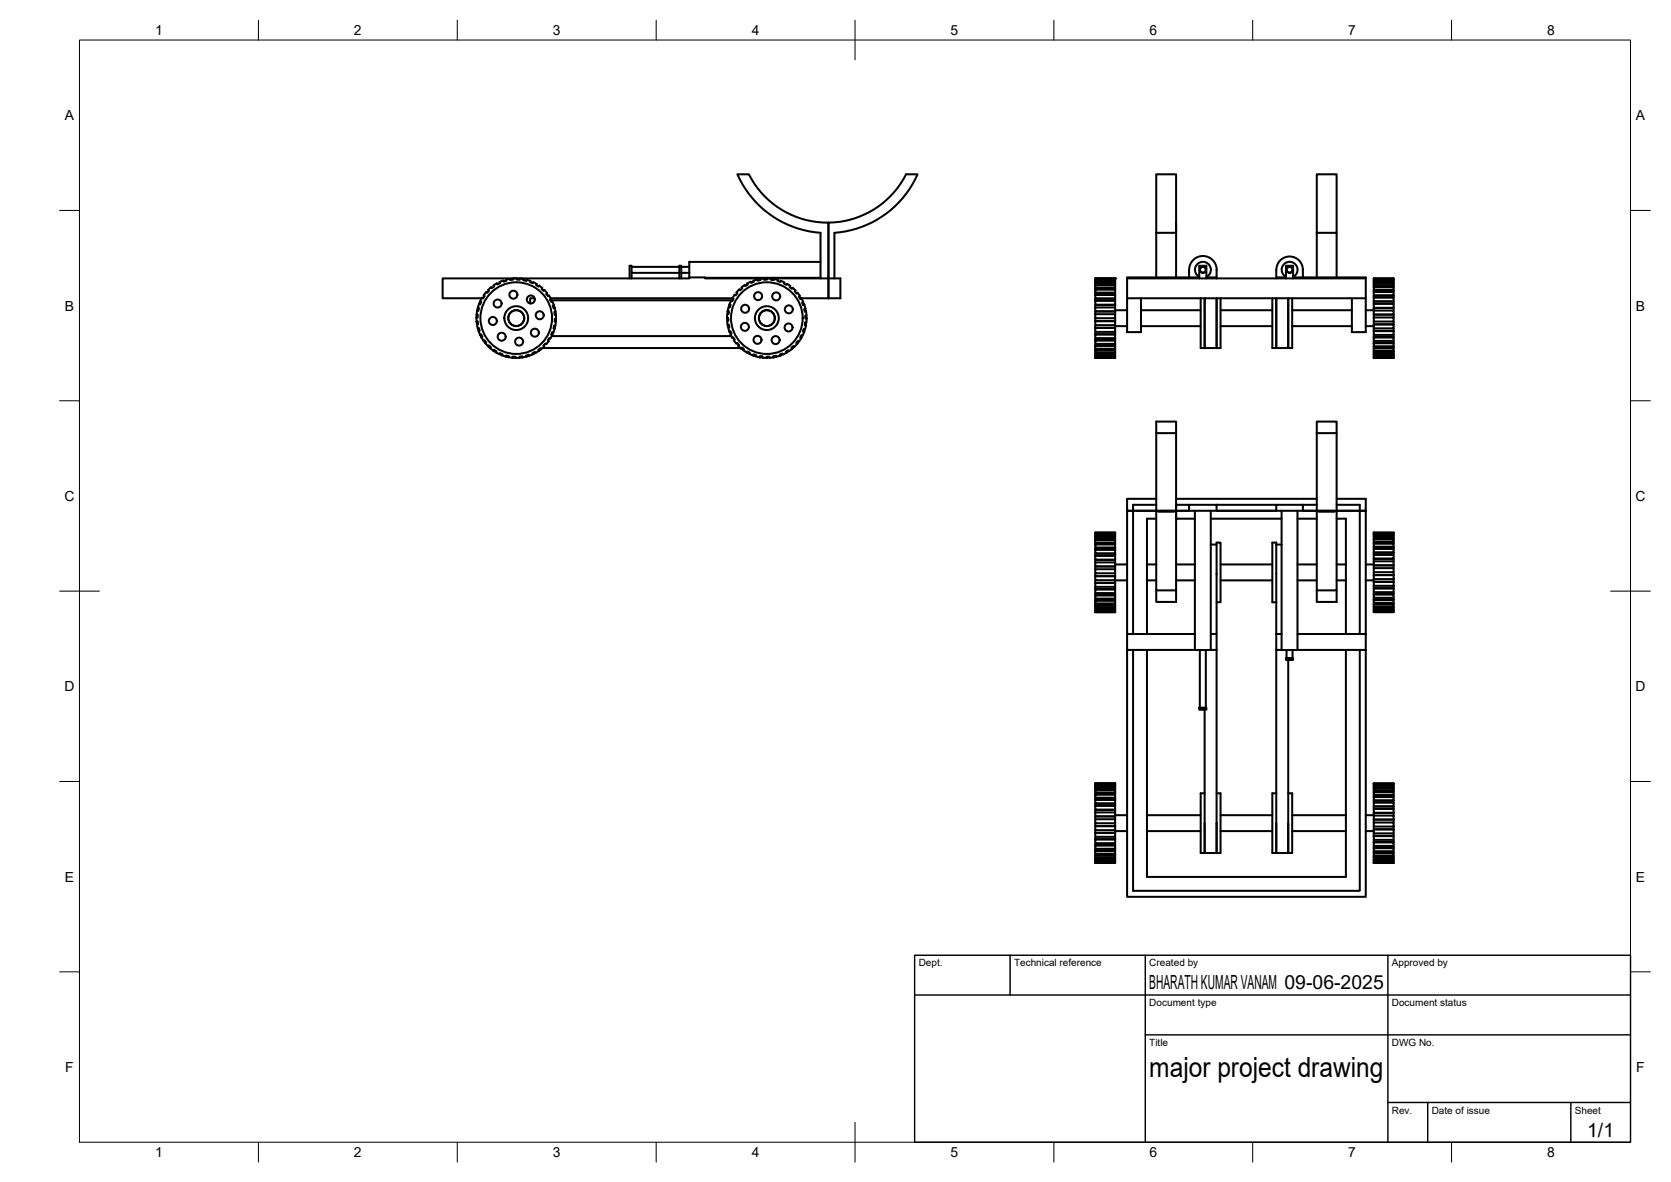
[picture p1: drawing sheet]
<svg xmlns="http://www.w3.org/2000/svg" width="420mm" height="297mm" viewBox="0 0 420 297" stroke-linecap="round" stroke-linejoin="round" font-family="sans-serif">
<!-- layer: Visible -->
<g fill="#000">
<circle cx="280.4" cy="70" r=".25"/>
<circle cx="345.4" cy="90" r=".25"/>
<circle cx="295.7" cy="130.4" r=".25"/>
<circle cx="295.7" cy="126.9" r=".25"/>
<circle cx="345.4" cy="216.9" r=".25"/>
</g>
<g fill="none" stroke="#000" stroke-width=".51">
<path d="M290.7 43.8h5v14.7h-5zM290.7 58.5v11.2M295.7 56v13.7M331.1 43.8h5v14.7h-5zM331.1 58.5v11.2M336.1 58.5v11.2M119.8 79.8v1M119.8 79.1h.3v.7h-.3M120.1 77.4h.3l-.1 .7-.3-.1M120.5 76.4l-.5 1.6-.2 1.8M120.8 75.7l-.3 .7M120.8 75.7l.2 .1-.3 .7-.2-.1"/>
<path d="M121.1 75h-9.8v-5h62v-.3h4v.3h34v5h-10.2M121.2 74.8l-.4 .9M121.5 75h.1M122.3 73.4l-.7 .8 .3 .2-.4 .6-.3-.2M126.5 70.5l-.9 .4 .1 .2-.6 .4-.1-.3-.9 .5 .2 .3-.6 .4-.2-.2-.4 .3-.3 .4 .2 .2-.5 .5-.3-.2M128.9 70l.1 .3-.7 .1-.1-.3-.5 .1-.5 .1 .1 .3-.7 .2-.1-.3M130 70l-.1 .3h.8v-.3M130 69.9l-1 .1M130.7 70l1 .1-.1 .3 .8 .2v-.3l.7 .2 .3 .1-.1 .3 .6 .3 .1-.3M134.1 70.9l.9 .5M134.4 75h-1.1v1.3M134.9 71.4l-.1 .2 .6 .4 .2-.2"/>
<path d="M135.6 71.8l.8 .6-.2 .2 .5 .5 .2-.2 .7 .7M137.6 73.7l-.3 .1 .5 .6 .2-.2M138 74.2l.5 .9-.2 .1 .3 .7 .3-.1M138.4 75.5h45.8M138.5 75h45.8M138.7 75.4l.2 .3M138.9 75.7l.4 1M139.3 76.7l-.3 .1 .2 .7 .3-.1M139.3 76.7l.2 .7M139.5 77.4l.2 1M139.7 78.4h-.3l.1 .7h.3M139.7 78.4l.1 2.4"/>
<path d="M158.3 70v-3.2h.5v3.2M158.8 68.6h12M158.8 67.1h12M170.8 70v-3.2h.5v3.2M171.3 68.6h2M171.3 67.1h2M173.3 69.8h.1M177.3 69.8h29M182.8 79.9h.3v.7h-.3M182.8 79.9v.3M183 78.2h.3l-.1 .7h-.3l-.1 1M183 78.1l-.1 .3 .3 .1v.2"/>
<path d="M183.2 77.2l-.2 .9M183.4 76.5l.3 .1-.2 .7-.3-.1M183.8 75.5l-.5 1.2 .3 .1v.3M187.9 71.3l.1 .2-.6 .4-.2-.3-.8 .6 .2 .3-.5 .5-.2-.3-.4 .4-.3 .4 .2 .2-.4 .5-.3-.2-.5 .9 .2 .1-.3 .7-.3-.1M192.1 70l.1 .3h.7v-.4l1 .1-.1 .3 .8 .1v-.3l.3 .1 .7 .1-.1 .3 .7 .3 .1-.3 .9 .4M192.1 70l-1 .1 .1 .3-.7 .1-.1-.3-.5 .2-.4 .1v.3l-.6 .3-.1-.3-.9 .4M197.2 71l-.1 .2 .6 .4 .2-.3M197.9 71.3l.8 .6M198.7 71.9l-.2 .2 .6 .5 .2-.3 .7 .7-.2 .2 .5 .6 .2-.2M200.5 73.6l.6 .8-.2 .2 .4 .6 .2-.2M201.5 74.9v.1M201.5 75l.5 .9"/>
<path d="M201.8 76.2l.1 .3 .2-.2M202 75.9l-.3 .1 .3 .7 .2-.1M202.1 76.3l.4 1.3h-.3l.2 .7h.3M202.3 77.9v.2l.3-.1 .1 .3M202.5 79.5v.3l.3-.1M202.7 78.3l.1 1h-.3v.7h.3M202.8 79.7v1.3M206.3 70v-11.5a24.8 24.8 0 0 1-20.9-14.7h2.9a22.2 22.2 0 0 0 20 12.2v19v-19a22.1 22.1 0 0 0 19.5-12.2h2.9a24.8 24.8 0 0 1-20.9 14.7v11.5M206.3 65.8h-33v4M275.4 70h5M275.4 79h5v1h-5zM275.4 77.3h5v.9h-5z"/>
<path d="M275.4 75.6h5v1h-5zM275.4 74.1h5v.9h-5zM275.4 72.8h5v.7h-5zM275.4 71.7h5v.6h-5zM275.4 70.9h5v.4h-5zM275.4 70h5v.1h-5zM275.4 79v-.7l5-.1v.8M275.4 80v.7M275.4 76.6v.7M275.4 75v.6M275.4 73.5v.6M275.4 72.3v.5"/>
<path d="M275.4 71.3v.4M275.4 70.1v.8M275.4 70.3h5M275.4 70h.1M275.4 70.6h5M275.4 71.6h5M275.4 72.5h5M275.4 73.7h5M275.4 75.1h5M275.4 76.7h5M280.4 70.1v.8l-5-.1M280.4 71.3v.4"/>
<path d="M280.4 72.3v.5M280.4 73.5v.6M280.4 75v.6M280.4 76.6v.7M280.4 80v.7h-5M280.4 70h.1M280.4 78h3M283.4 70v5h60M283.4 75v8.5h3.5v-8.5M286.9 78h15M299 67.8v1.9M299 67.8a3.5 3.5 0 0 1 3.5-3.5 3.5 3.5 0 0 1 3.4 3.5"/>
<path d="M301.5 70v-3.2h1.8v3.2M301.5 69.7h-18.1v.3M301.9 75v12.5h1M302.9 75v12.5M303.3 69.7h2.6v.3M303.4 69.6a2 2 0 0 0 .6-3.1 2 2 0 0 0-3.1 0 2 2 0 0 0 .7 3.1M305.9 67.8v1.9M306.9 75v12.5h-1v-12.5v12.5h-3M306.9 78h13M319.9 75v12.5h1M320.9 75v12.5M320.9 67.8v1.9"/>
<path d="M320.9 67.8a3.3 3.3 0 0 1 3.4-3.3 3.3 3.3 0 0 1 3.3 3.3M323.3 70v-3.2h1.8v3.2M323.3 69.7h-2.4v.3M324.9 75v12.5h-1v-12.5v12.5h-3M324.9 78h15M325.1 69.7h18.3v.3h-60M325.2 69.6a2 2 0 0 0 .6-3.1 2 2 0 0 0-3.1 0 2 2 0 0 0 .7 3.1M327.6 67.8v1.9M343.4 70v13.5h-3.5v-8.5M343.4 78h2M345.4 79.8h5v1h-5zM345.4 78h5v1.1h-5z"/>
<path d="M345.4 76.4h5v1h-5zM345.4 74.8h5v.9h-5zM345.4 73.4h5v.8h-5zM345.4 72.2h5v.7h-5zM345.4 71.2h5v.5h-5zM345.4 70.5h5v.4h-5zM345.4 70h5v.5M345.4 79.8v-.7h5v.7M345.4 77.4v.6M345.4 75.7v.7M345.4 74.2v.6M345.4 72.9v.5"/>
<path d="M345.4 71.7v.5M345.4 70.9v.3M345.4 70v.5M345.4 70.3h5M345.4 70.1h5M345.4 71.1h5M345.4 72h5M345.4 73.1h5M345.4 74.4h5M345.4 75.8h5M345.4 77.4h5M345.4 70h5"/>
<path d="M350.4 70.9v.3M350.4 71.7v.5M350.4 72.9v.5M350.4 74.2v.6M350.4 75.7v.7M350.4 77.4v.6M350.4 70h.1M119.8 80.8h.3l.1 .7h-.3M119.8 80.8l.1 .7M119.9 81.5l.5 1.7M120.1 82.5l.3-.1 .2 .7-.2 .1M120.4 83.2l.7 1.6"/>
<path d="M120.7 84.2l.3-.2 .3 .7-.2 .1M121.1 84.8l.5 .9M121.6 85.7l.2-.2 .5 .6-.3 .2M121.6 85.7l.4 .5M122 86.2l.7 .8M122.7 87l.2-.2 .5 .5-.2 .2M122.7 87l1.3 1.1M124 88.1l.2-.2 .6 .4-.1 .2M124 88.1l1.6 .9M125.5 89l.2-.3 .6 .3-.1 .3M125.6 89l1.6 .6M127.2 89.6l2.4 .3"/>
<path d="M127.2 89.6l.1-.3 .7 .2-.1 .3M128.9 89.9v-.3l.7 .1v.3M131.4 89.8l-.1-.3-.7 .1v.3M131.4 89.8l-1.8 .1M132.4 89.6l-1 .2M133.1 89.4l-.1-.3-.7 .3 .1 .2M133.1 89.4l-.7 .2M134 89l-.9 .4M134.7 88.7l-.7 .3M134.7 88.7l-.2-.3-.6 .4 .1 .2M136.1 87.7l-.2-.2-.6 .4 .2 .3M136.4 87.5h49.8"/>
<path d="M138 85.7l-.6 .8-.3-.2-.5 .6 .2 .1-.3 .4-1.8 1.3M138.7 84.5h45.2M139.1 83.5l-.2-.1-.3 .7 .3 .1M139.6 81.9l-.3-.1-.1 .7 .2 .1M139.6 81.8l-.9 2.6-.3 .7-.3-.2-.4 .7 .3 .1M139.8 80.8l-.2 1M139.8 80.1h-.3v.7l.3 .1M182.8 80.2h.3v.2M182.8 80.6l.2 1.3 .3-.1v.3M182.9 81.6h.3l.2 .7h-.3l.4 1.3M183.4 83.3l.3-.1 .2 .7-.2 .1 .4 .9M183.5 83.6l.2-.1 .2 .2"/>
<path d="M184.1 84.9l.3-.1 .3 .6-.2 .1 .6 .8M185.1 86.3l.2-.1 .5 .5-.2 .2M185.6 86.9l.7 .7M186.3 87.6l.2-.3 .6 .5-.2 .2M186.3 87.6l.3 .1 .1-.2 .2 .2M186.4 87.5h.2M186.9 88l.9 .6M187.7 88.6l.2-.3 .6 .4-.1 .2 .9 .4M187.8 88.6l.2 .1M188.3 88.6l-.2-.1-.1 .2M189.3 89.3l.1-.2 .7 .2-.1 .2 .5 .2 .8 .1v-.2h.3M189.3 89.3l.3 .1"/>
<path d="M189.9 89.2l-.2-.1-.1 .3M191 89.8l.1-.3 .7 .1-.1 .3h1.1M193.2 89.6l-.2 .1v.2h-.2M194.5 89.8l-1 .1v-.3l-.8 .1v.3M194.9 89.4l-.2 .1 .1 .3h-.3M196.2 89.4l-1 .3-.1-.3-.7 .1 .1 .3M196.5 88.9l-.2 .1 .1 .3-.2 .1M196.8 89.1l-.1-.3-.6 .3 .1 .3M197.8 88.6l-.9 .5M198 88.1l-.2 .2 .2 .2-.2 .1M199.2 87.6l-.8 .7-.2-.3-.6 .4 .2 .3M199.4 87.1l-.2 .2 .2 .2"/>
<path d="M199.4 87.5l-.2 .1M199.7 87.2l-.2-.2-.5 .4 .2 .3M200.5 85.9l-.1 .1 .2 .2M200.6 86.2l-.9 1M201.4 84.4l-.1 .2 .3 .2M201.4 85l-.5 .8-.2-.1-.5 .6 .2 .1M201.6 84.8l-.2 .2M202.1 82.9l-.1 .2 .3 .1-.5 1.2-.3-.2-.3 .7 .2 .1M202.4 81.2v.3h.3M202.7 81.5l-.3 1.2h-.3l-.2 .6 .3 .1M202.8 81h-.3l-.1 .7 .2 .1M275.4 89.9l5 .1"/>
<path d="M275.4 89.6h5v.2h-5zM275.4 89h5v.4h-5zM275.4 88.1h5v.5h-5zM275.4 86.9h5v.7h-5zM275.4 85.6h5v.8h-5zM275.4 84.1h5v.9h-5zM275.4 82.4h5v1h-5zM275.4 80.7h5v1h-5zM275.4 88.6v.4M275.4 87.6v.5M275.4 86.4v.5M275.4 85v.6"/>
<path d="M275.4 83.4v.7M275.4 81.7v.7M275.4 90h5M275.4 89.4v.2M275.4 89.8v.2M275.4 82.4h5M275.4 84h5M275.4 85.4h5M275.4 86.7h5M275.4 87.8h5M275.4 88.7h5M280.4 81.7v.7"/>
<path d="M280.4 83.4v.7M280.4 85v.6M280.4 86.4v.5M280.4 87.6v.5M280.4 88.6v.4M280.4 89.4v.2M280.4 89.8v.1M280.4 82h3M286.9 82h15M306.9 82h13M324.9 82h15M343.4 82h2"/>
<path d="M345.4 90h5M345.4 89.8h5v.1h-5zM345.4 89.3h5v.3h-5zM345.4 88.5h5v.5h-5zM345.4 87.5h5v.6h-5zM345.4 86.3h5v.7h-5zM345.4 84.8h5v.9h-5zM345.4 83.2h5v1h-5zM345.4 81.5h5v1h-5zM345.4 89.3v-.3h5v.3M345.4 88.1v.4M345.4 87v.5"/>
<path d="M345.4 85.7v.6M345.4 84.2v.6M345.4 82.5v.7M345.4 80.8v.7M345.4 89.6v.2M345.4 89.9v.1M345.4 83.1h5M345.4 84.7h5M345.4 86.1h5M345.4 87.3h5M345.4 88.3h5M350.4 80.8v.7h-5"/>
<path d="M350.4 82.5v.7M350.4 84.2v.6M350.4 85.7v.6M350.4 87v.5M350.4 88.1v.4M350.4 89.6v.2M350.4 89.9v.1M290.7 108.8h5v-2.9h-5v42.5h5v-21.5h3.3M295.7 108.8v19.6M331.1 105.9h5v2.9h-5zM331.1 108.8v19.6M336.1 108.8v39.6h-5v-20"/>
<path d="M275.4 139.7h5v.9h-5zM275.4 138.2h5v.9h-5zM275.4 136.8h5v.8h-5zM275.4 135.7h5v.6h-5zM275.4 134.8h5v.5h-5zM275.4 134.2h5v.3h-5zM275.4 133.9h5v.1h-5zM275.4 133.8l5 .1zM275.4 139.1v.6M275.4 137.6v.6M275.4 136.3v.5M275.4 135.3v.4"/>
<path d="M275.4 134.5v.3M275.4 133.9h.1M275.4 134v.2M275.4 134.8h5M275.4 135.6h5M275.4 136.6h5M275.4 137.8h5M275.4 139.2h5M280.4 134.5v.3M280.4 135.3v.4M280.4 136.3v.5M280.4 137.6v.6"/>
<path d="M280.4 139.1v.6M280.4 133.9h.1M280.4 134v.2M283.4 128.4h15.6zM290.7 125.4h-7.3v33.9M290.7 126.9h-5.8v32.4M290.7 130.4h-2.3v28.9M291.2 128.6h4M295.7 128.4v2h4.7M295.7 125.4h35.4M299 126.9h6.9v1.5h-6.9zM300.4 128.4v35h4v-35"/>
<path d="M304.4 136.8h1.5M304.4 130.4h17.8M305.9 126.9h15M305.9 128.4h15M320.9 126.9h6.7v1.5h-6.7zM320.9 136.8h1.3M322.2 128.4v35h4v-35M326.2 130.4h4.9M327.6 128.4h15.8zM327.6 126.9h3.5M331.6 128.6h4M336.1 125.4h7.3v33.9"/>
<path d="M336.1 126.9h5.8v32.4M336.1 130.4h2.3v28.9M345.4 139.5h5v.9h-5zM345.4 138h5v.8h-5zM345.4 136.6h5v.8h-5zM345.4 135.5h5v.7h-5zM345.4 134.7h5v.5h-5zM345.4 134.1h5v.3h-5zM345.4 133.9h5v.1h-5zM345.4 138.8v.7M345.4 137.4v.6M345.4 136.2v.4"/>
<path d="M345.4 135.2v.3M345.4 133.9h5M345.4 134v.1M345.4 134.4v.3M345.4 135.4h5M345.4 136.4h5M345.4 137.6h5M345.4 138.9h5M350.4 135.2v.3M350.4 136.2v.4M350.4 137.4v.6M350.4 138.8v.7"/>
<path d="M350.4 134v.1M350.4 134.4v.3M275.4 153h5v.3h-5zM275.4 152.1h5v.5h-5zM275.4 151h5v.6h-5zM275.4 149.7h5v.7h-5zM275.4 148.2h5v.8h-5zM275.4 146.5h5v1h-5zM275.4 144.8h5v1h-5zM275.4 143.1h5v1h-5zM275.4 141.3h5v1h-5zM275.4 153.5h5v.2h-5z"/>
<path d="M275.4 153.7h5M275.4 152.6v.4M275.4 151.6v.5M275.4 150.4v.6M275.4 149v.7M275.4 147.5v.7M275.4 145.8v.7M275.4 144.1v.7M275.4 142.3v.8M275.4 140.6v.7M275.4 153.3v.2M275.4 140.7h5"/>
<path d="M275.4 142.4h5M275.4 144.8h5M275.4 146.5h5M275.4 148h5M275.4 149.5h5M275.4 150.8h5M275.4 151.9h5M275.4 152.7h5M280.4 140.6v.7M280.4 142.3v.8M280.4 144.1v.7M280.4 145.8v.7"/>
<path d="M280.4 147.5v.7M280.4 149v.7M280.4 150.4v.6M280.4 151.6v.5M280.4 152.6v.4M280.4 153.3v.2M280.4 145.8h3M280.4 141.8h3M288.4 145.8h2.3M288.4 141.8h2.3M290.7 148.4v2.9h5v-2.9M295.7 145.8h4.7"/>
<path d="M295.7 141.8h4.7M300.4 159.3h-17v4M304.4 159.3h1.5v4M305.9 151.3h1v-14.9h-1v22.9M306.9 145.8h13M306.9 141.8h13M320.9 151.3h-1v-14.9h1v22.9M320.9 159.3v4h1.3M320.9 159.3h1.3M326.2 145.8h4.9M326.2 141.8h4.9M326.2 159.3h17.2"/>
<path d="M331.1 148.4v2.9h5v-2.9M336.1 145.8h2.3M336.1 141.8h2.3M343.4 159.3v4h-17.2M343.4 145.8h2M343.4 141.8h2M345.4 144.5h5v1h-5zM345.4 142.8h5v1h-5zM345.4 141.1h5v1h-5zM345.4 153.8h5zM345.4 153.5h5v.2h-5zM345.4 152.8h5v.4h-5z"/>
<path d="M345.4 151.9h5v.6h-5zM345.4 150.8h5v.7h-5zM345.4 149.4h5v.8h-5zM345.4 146.2h5v1h-5zM345.4 143.8v.7h5v-.7M345.4 142.1v.7M345.4 140.4v.7M345.4 152.5v.3M345.4 151.5v.4M345.4 150.2v.6M345.4 147.2v2.2M345.4 145.5v.7"/>
<path d="M345.4 153.2v.3M345.4 153.7v.1M345.4 148.8h5M345.4 147.9h5M345.4 147.8h5M345.4 146.2h5M345.4 149.3h5M345.4 150.6h5M345.4 151.7h5M345.4 152.6h5M345.4 140.5h5M345.4 142.1h5"/>
<path d="M350.4 145.5v.7M350.4 147.2v2.2M350.4 150.2v.6M350.4 151.5v.4M350.4 152.5v.3M350.4 140.4v.7M350.4 142.1v.7M350.4 153.2v.3M350.4 153.7v.1M283.4 163.3v62.1h60v-62.1M283.4 163.3h17M284.9 163.3v60.6h57v-60.6"/>
<path d="M288.4 163.3v57.1h50v-57.1M301.5 177.8h1.8v.6h-1.8zM301.7 163.4v14.4M302.9 178.4v36v-7.5M303.2 163.4v14.4M304.4 163.3h1.5M305.9 163.3v51.1M320.9 163.3v51.1M323.3 165.4h1.8v.4h-1.8zM323.5 163.4v2M323.9 165.8v48.6h-3M325 163.4v2"/>
<path d="M275.4 199.7h5v.8h-5zM275.4 198.6h5v.6h-5zM275.4 197.7h5v.5h-5zM275.4 197.2h5v.3h-5zM275.4 196.9h5v.1h-5zM275.4 196.9h5M275.4 199.2v.5M275.4 198.2v.4M275.4 197.5v.2M275.4 196.9h.1M275.4 197v.2M275.4 198.5h5"/>
<path d="M275.4 199.4h5M280.4 197.5v.2h-5M280.4 198.2v.4M280.4 199.2v.5M280.4 196.9h.1M280.4 197v.2M302.9 199.4h-1v15h5v-15h-1M320.9 199.4h-1v15h1M323.9 199.4h1v15h-1v-7.5M345.4 199.1h5v.7h-5zM345.4 198.1h5v.6h-5zM345.4 197.4h5v.4h-5z"/>
<path d="M345.4 197h5v.2h-5zM345.4 196.9h5M345.4 199.8v.5M345.4 198.7v.4M345.4 197.8v.3M345.4 196.9v.1M345.4 197.2v.2M345.4 198h5M345.4 198.9h5M345.4 200h5M350.4 197.8v.3M350.4 198.7v.4"/>
<path d="M350.4 199.8v.5M350.4 196.9v.1M350.4 197.2v.2M275.4 205.9h5v1h-5zM275.4 204.2h5v1h-5zM275.4 202.5h5v1h-5zM275.4 201h5v.9h-5zM275.4 216.7v.2h5l-5-.1M275.4 216.5h5v.2h-5zM275.4 215.9h5v.4h-5zM275.4 215h5v.5h-5zM275.4 213.9h5v.6h-5z"/>
<path d="M275.4 212.5h5v.8h-5zM275.4 211h5v.9h-5zM275.4 207.6h5v1h-5zM275.4 206.9v.7h5v-.7M275.4 205.9v-.7h5v.7M275.4 203.5v.7M275.4 201.9v.6M275.4 200.5v.5M275.4 215.5v.4M275.4 214.5v.5M275.4 213.3v.6M275.4 211.9v.6"/>
<path d="M275.4 208.6v2.4M275.4 216.3v.2M275.4 210.3h5M275.4 209.3h5M275.4 210.9h5M275.4 212.4h5M275.4 213.6h5M275.4 214.8h5M275.4 215.6h5M275.4 200.6h5M275.4 202h5M275.4 203.5h5"/>
<path d="M280.4 208.6v2.4M280.4 211.9v.6M280.4 213.3v.6M280.4 214.5v.5M280.4 215.5v.4M280.4 200.5v.5M280.4 201.9v.6M280.4 203.5v.7M280.4 216.3v.2M280.4 216.7v.1M280.4 208.9h3M280.4 204.9h3"/>
<path d="M288.4 208.9h13.5M288.4 204.9h13.5M306.9 208.9h13M306.9 204.9h13M320.9 206.9v7.5M324.9 208.9h13.5M324.9 204.9h13.5M343.4 208.9h2M343.4 204.9h2M345.4 205h5v1h-5zM345.4 203.3h5v.9h-5zM345.4 201.7h5v.9h-5z"/>
<path d="M345.4 200.3h5v.8h-5zM345.4 216.9h5M345.4 216.7h5v.1h-5zM345.4 216.2h5v.3h-5zM345.4 215.4h5v.5h-5zM345.4 214.4h5v.6h-5zM345.4 213.2h5v.7h-5zM345.4 211.7h5v.9h-5zM345.4 210.1h5v1h-5zM345.4 206.7h5v1h-5zM345.4 216.2v-.3h5v.3M345.4 204.2v.8"/>
<path d="M345.4 202.6v.7M345.4 201.1v.6M345.4 215v.4M345.4 213.9v.5M345.4 212.6v.6M345.4 211.1v.6M345.4 207.7v2.4M345.4 206v.7M345.4 216.5v.2M345.4 216.8v.1M345.4 209.4h5M345.4 208.4h5"/>
<path d="M345.4 206h5M345.4 210h5M345.4 211.6h5M345.4 213h5M345.4 214.2h5M345.4 215.2h5M345.4 201.3h5M345.4 202.7h5M345.4 204.3h5M350.4 206v.7M350.4 207.7v2.4M350.4 211.1v.6"/>
<path d="M350.4 212.6v.6M350.4 213.9v.5M350.4 215v.4M350.4 201.1v.6M350.4 202.6v.7M350.4 204.2v.8M350.4 216.5v.2M350.4 216.8v.1"/>
<circle cx="125.1" cy="76.3" r="1.01"/>
<circle cx="129.1" cy="74.1" r="1.01"/>
<circle cx="129.8" cy="79.9" r="9"/>
<circle cx="129.8" cy="79.9" r="2"/>
<circle cx="129.8" cy="79.9" r="3"/>
<circle cx="133.5" cy="75.3" r="1.01"/>
<circle cx="135.7" cy="79.2" r="1.01"/>
<circle cx="187.4" cy="77.6" r="1.01"/>
<circle cx="190.6" cy="74.4" r="1.01"/>
<circle cx="192.8" cy="79.9" r="9"/>
<circle cx="192.8" cy="79.9" r="2"/>
<circle cx="192.8" cy="79.9" r="3"/>
<circle cx="195.2" cy="74.5" r="1.01"/>
<circle cx="198.3" cy="77.7" r="1.01"/>
<circle cx="302.5" cy="67.8" r=".75"/>
<circle cx="324.3" cy="67.8" r=".75"/>
<circle cx="123.9" cy="80.7" r="1.01"/>
<circle cx="126.1" cy="84.6" r="1.01"/>
<circle cx="130.5" cy="85.8" r="1.01"/>
<circle cx="134.5" cy="83.6" r="1.01"/>
<circle cx="187.3" cy="82.1" r="1.01"/>
<circle cx="190.5" cy="85.4" r="1.01"/>
<circle cx="195" cy="85.5" r="1.01"/>
<circle cx="198.3" cy="82.3" r="1.01"/>
</g>
<!-- layer: BORDER -->
<g fill="none" stroke="#000" stroke-width=".25">
<path d="M20 10.1h390v276.9h-390zM65 5.1v5M115 5.1v5M165 5.1v5M215 5.1v10M265 5.1v5M315 5.1v5M365 5.1v5M15 52.9h5M410 52.9h5M15 100.7h5M410 100.7h5"/>
<path d="M15 148.6h10M405 148.6h10M15 196.4h5M410 196.4h5M15 244.2h5M410 244.2h5M65 287v5M115 287v5M165 287v5M215 282.1v9.9M265 287v5M315 287v5"/>
<path d="M365 287v5"/>
</g>
<!-- layer: TITLEBLOCK -->
<path d="M230 240.1h180v46.9h-180zM230 250h180M254 240.1v9.9M288 240.1v46.9M349 240.1v46.9M288 260.1h122M349 277.1h61M359 277.1v9.9M395 277.1v9.9" fill="none" stroke="#000" stroke-width=".36"/>
<text font-size="7" x="289" y="270.6">major project drawing</text>
<g font-size="4.9">
<text x="289" y="248.5">BHARATH KUMAR VANAM 09-06-2025</text>
<text x="399.1" y="285.7">1/1</text>
</g>
<g font-size="3.5">
<text x="39" y="8.8">1</text>
<text x="89" y="8.8">2</text>
<text x="139" y="8.8">3</text>
<text x="189" y="8.8">4</text>
<text x="239" y="8.8">5</text>
<text x="289" y="8.8">6</text>
<text x="339" y="8.8">7</text>
<text x="389" y="8.8">8</text>
<text x="16.3" y="30.2">A</text>
<text x="411.3" y="30.2">A</text>
<text x="16.3" y="78">B</text>
<text x="411.3" y="78">B</text>
<text x="16.2" y="125.9">C</text>
<text x="411.2" y="125.9">C</text>
<text x="16.2" y="173.7">D</text>
<text x="411.2" y="173.7">D</text>
<text x="16.3" y="221.6">E</text>
<text x="411.3" y="221.6">E</text>
<text x="16.4" y="269.4">F</text>
<text x="411.4" y="269.4">F</text>
<text x="39" y="290.8">1</text>
<text x="89" y="290.8">2</text>
<text x="139" y="290.8">3</text>
<text x="189" y="290.8">4</text>
<text x="239" y="290.8">5</text>
<text x="289" y="290.8">6</text>
<text x="339" y="290.8">7</text>
<text x="389" y="290.8">8</text>
</g>
<g font-size="2.5">
<text x="231" y="242.9">Dept.</text>
<text x="255" y="242.9">Technical reference</text>
<text x="289" y="242.9">Created by</text>
<text x="350" y="242.9">Approved by</text>
<text x="289" y="252.8">Document type</text>
<text x="350" y="252.8">Document status</text>
<text x="289" y="262.9">Title</text>
<text x="350" y="262.9">DWG No.</text>
<text x="350" y="279.9">Rev.</text>
<text x="360" y="279.9">Date of issue</text>
<text x="396" y="279.9">Sheet</text>
</g>
</svg>
